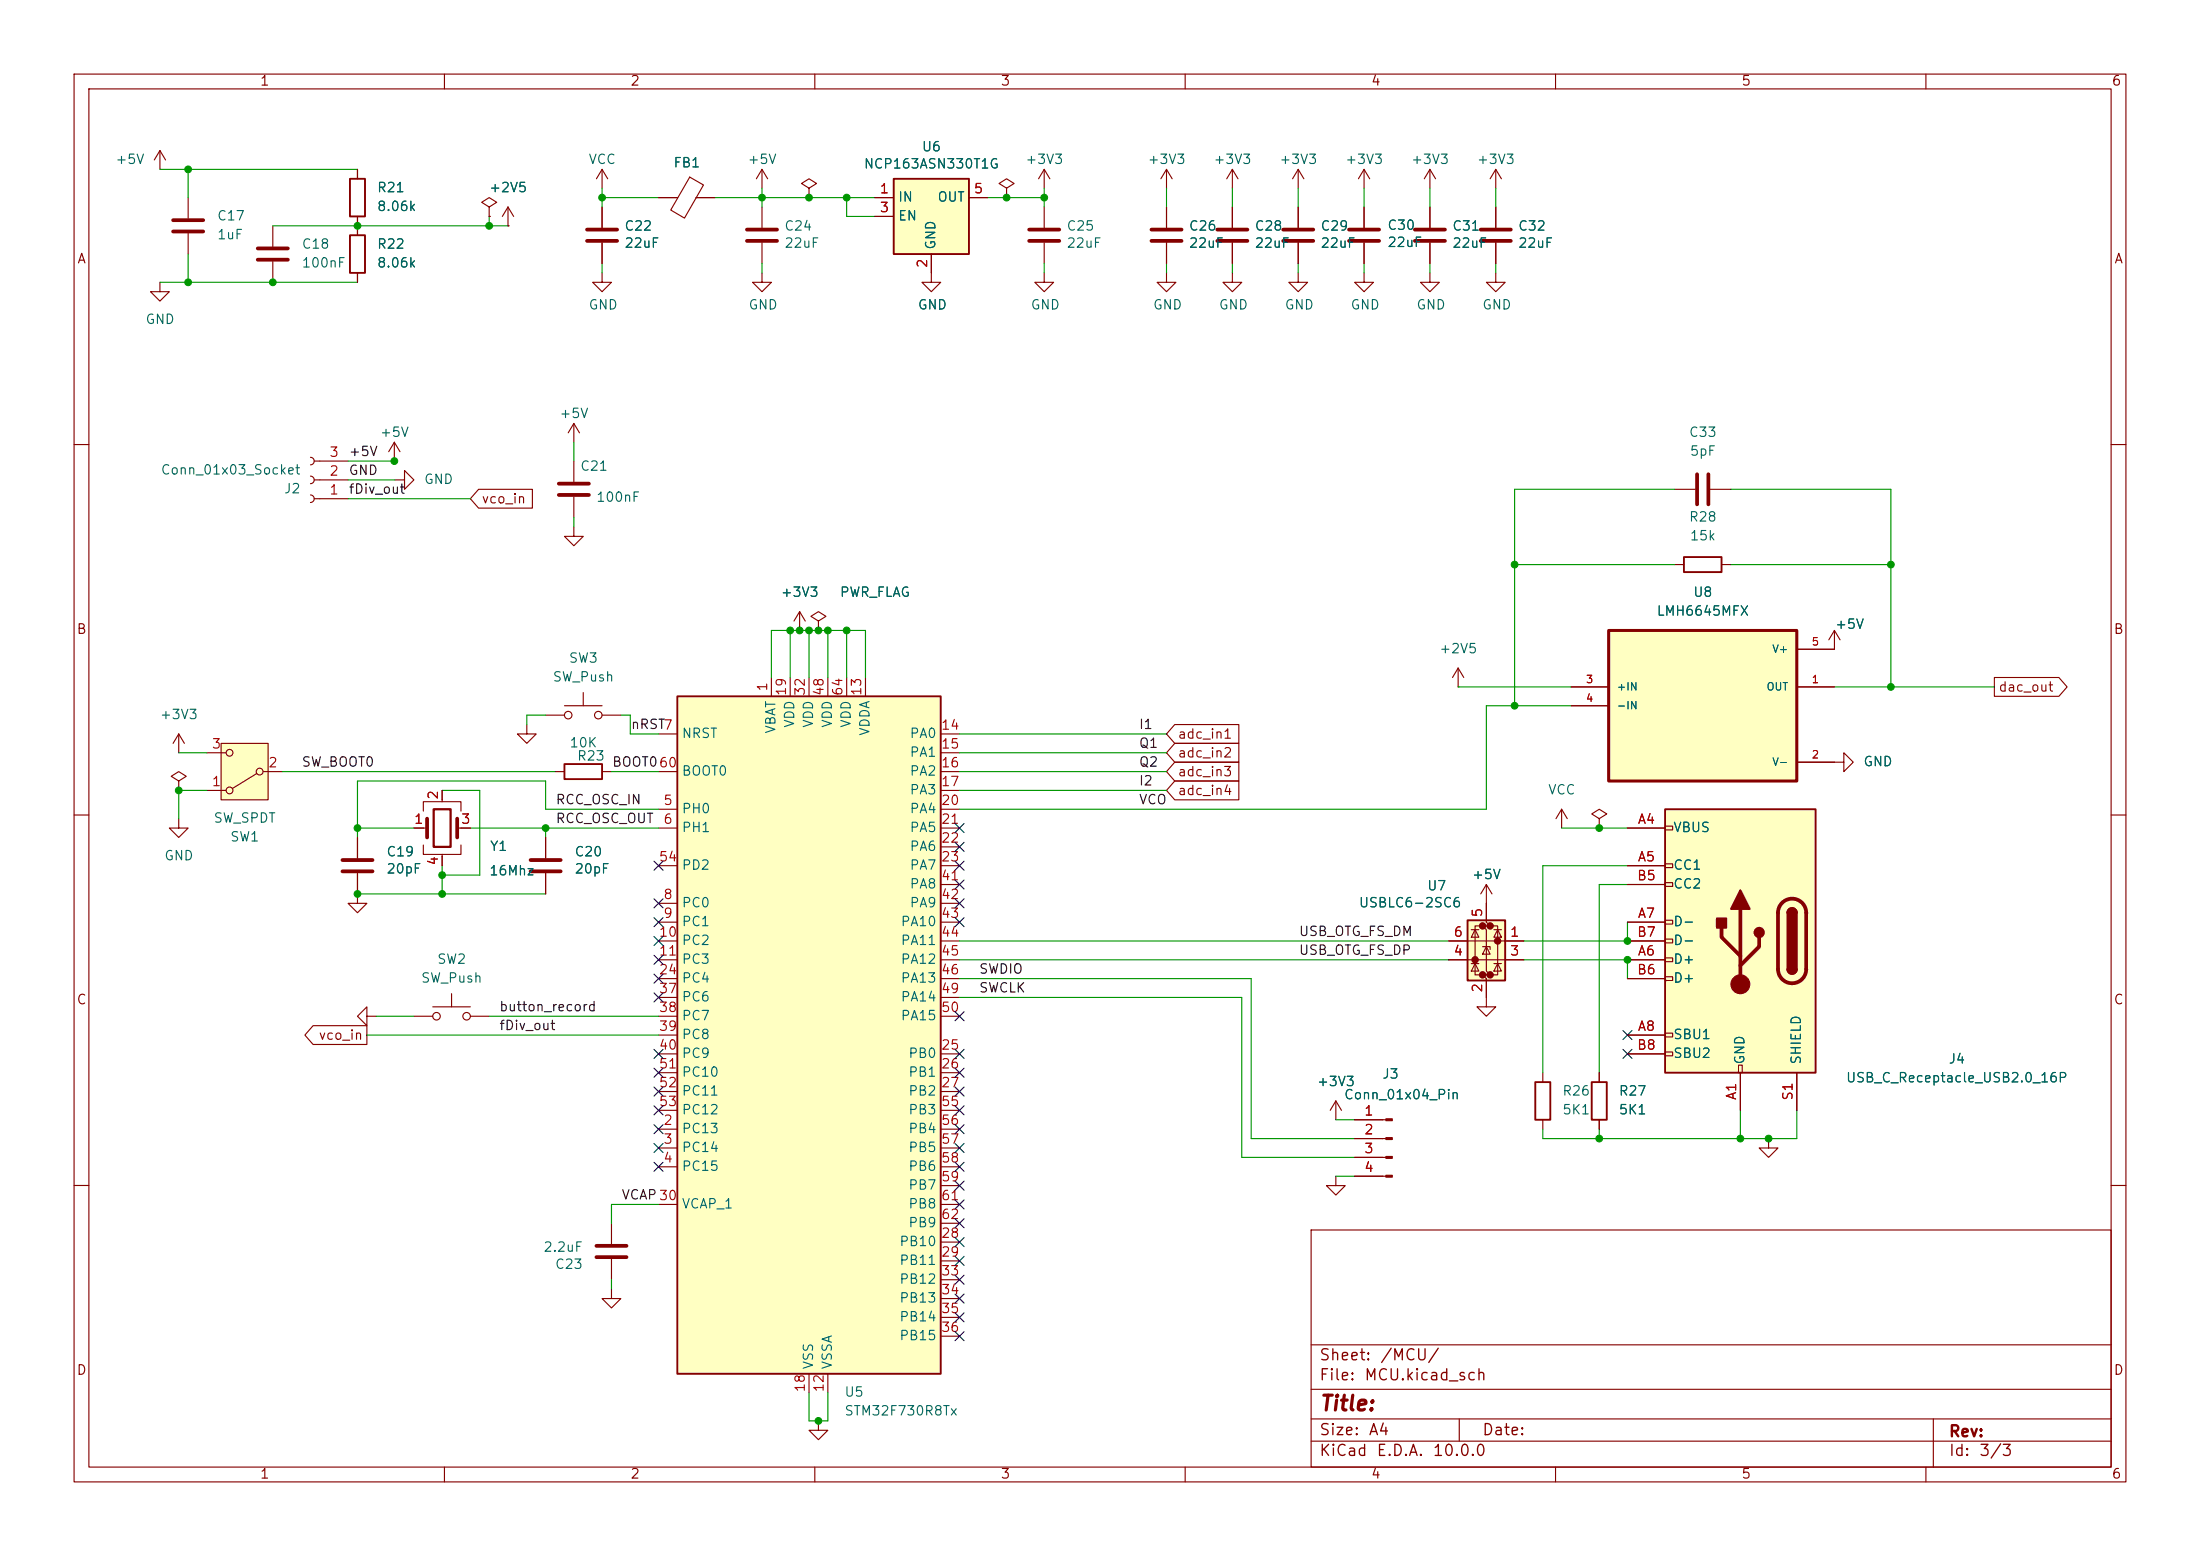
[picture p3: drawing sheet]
<svg xmlns="http://www.w3.org/2000/svg" width="297mm" height="210mm" viewBox="0 0 297 210" stroke-linecap="round" stroke-linejoin="round" font-family="sans-serif">
<g fill="none" stroke="#840000" stroke-width=".15">
<path d="M10 10h277v190h-277zM12 12h273v186h-273zM60 10v2M110 10v2M160 10v2M210 10v2M260 10v2M21.6 38.1v1.3h1.3l-1.3 1.2-1.3-1.2h1.3M36.8 30.5v2.8M36.8 35.3v2.8M48.3 22.9v1.2M48.3 29.2v1.3"/>
<path d="M68.6 30.5h.1M68.6 27.9l-.8 1.3M68.6 27.9l.7 1.3M68.6 27.9v2.6M125.7 36.8v1.3h1.3l-1.3 1.3-1.2-1.3h1.2M135.9 25.4l1-.6-1-.7-1 .7 1 .6v1.3M135.9 26.7h.1M157.5 36.8v1.3h1.2l-1.2 1.3-1.3-1.3h1.3M157.5 22.9v2.5M157.5 27.9v2.8M157.5 32.8v2.8M157.5 22.9l-.8 1.2"/>
<path d="M157.5 22.9l.7 1.2M10 60h2M285 60h2M10 110h2M285 110h2M10 160h2M177 166h108v32h-108zM285 160h2M60 198v2M110 198v2M160 198v2M177 194.5h108"/>
<path d="M177 191.5h108M177 187.5h108M177 181.5h108M197 191.5v3M210 198v2M260 198v2M261 191.5v6.5"/>
</g>
<path d="M34.8 33.5h4.1M34.8 35.1h4.1M155.4 31h4.1M155.4 32.5h4.1" fill="none" stroke="#840000" stroke-width=".51"/>
<path d="M47.2 24.1h2.1v5.1h-2.1z" fill="none" stroke="#840000" stroke-width=".25"/>
<path d="M120.6 24.1h10.2v10.2h-10.2z" fill="#ffffc2"/>
<path d="M47.2 31.8h2.1v5h-2.1zM120.6 24.1h10.2v10.2h-10.2z" fill="none" stroke="#840000" stroke-width=".25"/>
<g fill="none" stroke="#840000" stroke-width=".15">
<path d="M21.6 20.3l-.8 1.3M21.6 20.3l.8 1.3M21.6 20.3v2.6M25.4 26.7v2.8M25.4 31.5v2.8M48.3 30.5v1.3M48.3 36.8v1.3M66 27.9l1.1-.6-1.1-.6-1 .6 1 .6v1.3M66 29.2h.1M118.1 26.7h2.5M118.1 29.2h2.5M125.7 34.3v2.5"/>
<path d="M130.8 26.7h2.5M53.2 59.7l-.7 1.3M53.2 59.7l.8 1.3M53.2 59.7v2.5M41.9 66.8a.51 .51 0 0 1 .5 .5 .51 .51 0 0 1-.5 .5M41.9 64.3a.51 .51 0 0 1 .5 .5 .51 .51 0 0 1-.5 .5M41.9 61.7a.51 .51 0 0 1 .5 .5 .51 .51 0 0 1-.5 .5M42.4 67.3h4.6M42.4 64.8h4.6M42.4 62.2h4.6M53.3 64.8h1.3v-1.3l1.3 1.3-1.3 1.2v-1.2M73.7 96.5h2.5"/>
<path d="M76.2 95.3h5.1M78.7 93.5v1.8M81.3 96.5h2.5M55.9 137.2h2.5M58.4 135.9h5.1M61 134.1v1.8M63.5 137.2h2.5"/>
<circle cx="76.7" cy="96.5" r=".51"/>
<circle cx="80.8" cy="96.5" r=".51"/>
<circle cx="58.9" cy="137.2" r=".51"/>
<circle cx="63" cy="137.2" r=".51"/>
</g>
<path d="M23.4 29.7h4M23.4 31.2h4" fill="none" stroke="#840000" stroke-width=".51"/>
<path d="M29.8 100.3h6.4v7.7h-6.4z" fill="#ffffc2"/>
<g fill="none" stroke="#840000" stroke-width=".15">
<path d="M141 36.8v1.3h1.2l-1.2 1.3-1.3-1.3h1.3M141 22.9v2.5M141 27.9v2.8M141 32.8v2.8M141 22.9l-.8 1.2M141 22.9l.7 1.2M184.1 36.8v1.3h1.3l-1.3 1.3-1.2-1.3h1.2M226.1 66h2.8M230.9 66h2.8M24.1 99.1l-.7 1.2M24.1 99.1l.8 1.2M24.1 99.1v2.5"/>
<path d="M71.1 97.8v1.3h1.3l-1.3 1.2-1.3-1.2h1.3M24.1 110.5v1.3h1.3l-1.3 1.2-1.2-1.2h1.2M24.1 105.4l1-.6-1-.7-1 .7 1 .6v1.3M24.1 106.7h.1M27.9 106.7h2.6M27.9 101.6h2.6M29.8 100.3h6.4v7.7h-6.4zM34.7 104.4l-3.3 2M35.6 104.1h2.5M48.3 117.9v4h1.2l-1.2 1.3-1.3-1.3h1.3M48.3 113v2.8M55.9 111.8h1.8"/>
<path d="M57.1 109.5v-1.3h5.1v1.3M57.1 114v1.3h5.1v-1.3M59.7 106.7v1.5M59.7 115.3v1.5M61.7 111.8h1.8M73.7 113v2.8M73.7 117.9v2.8M74.9 104.1h1.3M81.3 104.1h1.2M49.5 137.2v-1.3l-1.2 1.3 1.2 1.2v-1.2h1.3M208.3 144.8v1.3M208.3 151.1v1.3"/>
<path d="M215.9 144.8v1.3M215.9 151.1v1.3M238.8 153.7v1.2h1.2l-1.2 1.3-1.3-1.3h1.3"/>
<circle cx="31" cy="106.7" r=".46"/>
<circle cx="31" cy="101.6" r=".46"/>
<circle cx="35.1" cy="104.1" r=".46"/>
</g>
<path d="M138.9 31h4.1M138.9 32.5h4.1M229.1 64v4.1M230.6 64v4.1M46.2 116.1h4.1M46.2 117.6h4.1M57.7 110.5v2.5M61.7 110.5v2.5M71.6 116.1h4.1M71.6 117.6h4.1" fill="none" stroke="#840000" stroke-width=".51"/>
<path d="M76.2 103.1h5.1v2.1h-5.1zM207.3 146.1h2v5h-2zM214.9 146.1h2v5h-2z" fill="none" stroke="#840000" stroke-width=".25"/>
<path d="M58.5 109.2h2.3v5.1h-2.3z" fill="none" stroke="#840000" stroke-width=".3"/>
<path d="M224.8 109.2h20.3v35.6h-20.3z" fill="#ffffc2"/>
<g fill="none" stroke="#840000" stroke-width=".15">
<path d="M166.4 36.8v1.3h1.2l-1.2 1.3-1.3-1.3h1.3M166.4 22.9l-.8 1.2M166.4 22.9l.7 1.2M166.4 22.9v2.5M166.4 27.9v2.8M166.4 32.8v2.8M175.3 36.8v1.3h1.2l-1.2 1.3-1.3-1.3h1.3M175.3 22.9l-.8 1.2M175.3 22.9l.7 1.2M175.3 22.9v2.5M175.3 27.9v2.8M175.3 32.8v2.8"/>
<path d="M184.1 22.9v2.5M184.1 27.9v2.8M184.1 32.8v2.8M184.1 22.9l-.7 1.2M184.1 22.9l.8 1.2M193 36.8v1.3h1.3l-1.3 1.3-1.2-1.3h1.2M193 22.9l-.7 1.2M193 22.9l.8 1.2M193 22.9v2.5M201.9 27.9v2.8M201.9 32.8v2.8M196.8 92.7h.1"/>
<path d="M196.8 90.2l-.7 1.2M196.8 90.2l.8 1.2M196.8 90.2v2.5M247.6 85.1l-.7 1.3M247.6 85.1l.8 1.3M247.6 85.1v2.5M210.8 109.2l-.7 1.3M210.8 109.2l.8 1.3M210.8 109.2v2.6M215.9 110.5l1-.6-1-.7-1 .7 1 .6v1.3M215.9 111.8h.1M219.7 111.8h5.1"/>
<path d="M219.7 116.8h5.1M219.7 119.4h5.1M224.8 111.5h1v.5h-1zM224.8 116.6h1v.5h-1zM224.8 119.1h1v.5h-1zM247.6 102.9h1.3v-1.3l1.3 1.3-1.3 1.2v-1.2M219.7 129.5h5.1M219.7 124.5h5.1M219.7 139.7h5.1M219.7 132.1h5.1M219.7 127h5.1M224.8 124.2h1v.5h-1z"/>
<path d="M224.8 126.7h1v.6h-1zM224.8 129.3h1v.5h-1zM224.8 131.8h1v.5h-1zM224.8 139.4h1v.6h-1zM180.3 158.8v1.2h1.3l-1.3 1.3-1.2-1.3h1.2M219.7 142.2h5.1M224.8 142h1v.5h-1zM234.7 143.8h.5v1h-.5zM234.9 144.8v5.1M242.6 144.8v5.1"/>
</g>
<path d="M224.8 109.2h20.3v35.6h-20.3zM241.3 123.2a.64 .64 0 0 1 .6-.6 .64 .64 0 0 1 .7 .6M241.3 130.8a.64 .64 0 0 0 .6 .6 .64 .64 0 0 0 .7-.6" fill="none" stroke="#840000" stroke-width=".25"/>
<path d="M164.3 31h4.1M164.3 32.5h4.1M173.2 31h4.1M173.2 32.5h4.1M182.1 31h4.1M182.1 32.5h4.1M199.9 31h4.1M199.9 32.5h4.1M232.4 125.2v1.3l2.5 2.5M234.9 122.7v10.1M237.5 126.5v1.3l-2.6 2.5M240.6 121.9a1.9 1.9 0 0 1 2.1-.5 1.9 1.9 0 0 1 1.1 1.8v7.6a1.91 1.91 0 0 1-1.9 1.9 1.91 1.91 0 0 1-1.9-1.9v-7.6a1.9 1.9 0 0 1 .6-1.3z" fill="none" stroke="#840000" stroke-width=".51"/>
<g fill="#840000" stroke="#840000" stroke-width=".25">
<path d="M241.3 123.2h1.3v7.6h-1.3z"/>
<path d="M241.5 122.7a.64 .64 0 0 1 .7-.1 .64 .64 0 0 1 .4 .6h-1.3z"/>
<path d="M241.3 130.8h1.3a.64 .64 0 0 1-.7 .6 .64 .64 0 0 1-.6-.6z"/>
<path d="M234.9 120.1l1.3 2.6h-2.5z"/>
<path d="M231.8 124h1.2v1.2h-1.2z"/>
<circle cx="237.5" cy="125.9" r=".63"/>
</g>
<circle cx="234.9" cy="132.8" r="1.27" fill="#840000" stroke="#840000" stroke-width=".15"/>
<path d="M217.2 85.1h25.4v20.3h-25.4z" fill="#ffffc2"/>
<path d="M217.2 85.1h25.4v20.3h-25.4z" fill="none" stroke="#840000" stroke-width=".41"/>
<g fill="none" stroke="#840000" stroke-width=".15">
<path d="M193 27.9v2.8M193 32.8v2.8M201.9 36.8v1.3h1.3l-1.3 1.3-1.2-1.3h1.2M201.9 22.9l-.7 1.2M201.9 22.9l.8 1.2M201.9 22.9v2.5M226.1 76.2h1.2M232.4 76.2h1.3M110.5 83.8l1-.6-1-.6-1 .6 1 .6v1.3M110.5 85.1h.1M212.1 92.7h5.1M212.1 95.3h5.1"/>
<path d="M242.6 92.7h5M242.6 87.6h5M200.7 119.4l-.8 1.3M200.7 119.4l.7 1.3M200.7 119.4v2.5M242.6 102.9h5M200.7 134.6v1.3h1.2l-1.2 1.3-1.3-1.3h1.3"/>
</g>
<path d="M227.3 75.2h5.1v2h-5.1z" fill="none" stroke="#840000" stroke-width=".25"/>
<path d="M191 31h4.1M191 32.5h4.1" fill="none" stroke="#840000" stroke-width=".51"/>
<path d="M198.1 124.2h5.1v8.1h-5.1z" fill="#ffffc2"/>
<g fill="#840000" stroke="#840000" stroke-width=".51">
<circle cx="202.2" cy="127" r=".25"/>
<circle cx="201.2" cy="125" r=".25"/>
<circle cx="201.2" cy="131.6" r=".25"/>
<circle cx="200.2" cy="125" r=".25"/>
<circle cx="200.2" cy="131.6" r=".25"/>
<circle cx="199.1" cy="129.5" r=".25"/>
</g>
<g fill="none" stroke="#840000" stroke-width=".15">
<path d="M81.3 22.9l-.8 1.2M81.3 22.9l.7 1.2M81.3 22.9v2.5M88.9 26.7h2.6M93.1 23.9l1.9 1.1-2.6 4.4-1.8-1.1zM94 26.7h2.5M107.9 82.6l-.7 1.2M107.9 82.6l.8 1.2M107.9 82.6v2.5M195.6 127h10.1M195.6 129.5h10.1M198.6 130h1"/>
<path d="M198.6 125.5h1M199.1 125.5l.5 1h-1zM199.1 130l.5 1.1h-1zM200.2 127.8h1v.3M200.2 125h-1.1v6.6h1.1M200.7 121.9v2.6l.5 .5h-1l.5 .5v5.6l.5 .5h-1l.5 .5v2.5M200.7 127.8l.5 1h-1zM201.2 125h1v6.6h-1M201.7 130h1M201.7 125.5h1M202.2 125.5l.5 1h-1zM202.2 130l.5 1.1h-1z"/>
<path d="M180.3 148.6l-.7 1.3M180.3 148.6l.8 1.3M180.3 148.6v2.5M182.9 151.1h4.2M182.9 153.7h4.2M182.9 156.2h4.2M182.9 158.8h4.2M110.5 191.8v1.2h1.3l-1.3 1.3-1.3-1.3h1.3"/>
</g>
<path d="M198.1 124.2h5.1v8.1h-5.1z" fill="none" stroke="#840000" stroke-width=".25"/>
<g fill="#840000" stroke="#840000" stroke-width=".15">
<path d="M187.1 151h.9v.3h-.9z"/>
<path d="M187.1 153.5h.9v.3h-.9z"/>
<path d="M187.1 156.1h.9v.2h-.9z"/>
<path d="M187.1 158.6h.9v.3h-.9z"/>
</g>
<path d="M91.4 94h35.6v91.4h-35.6z" fill="#ffffc2"/>
<path d="M91.4 94h35.6v91.4h-35.6z" fill="none" stroke="#840000" stroke-width=".25"/>
<g fill="none" stroke="#840000" stroke-width=".15">
<path d="M48.3 22.9v1.2M48.3 29.2v2.6M48.3 36.8v1.3M66 29.2h.1M68.6 30.5h.1M81.3 36.8v1.3h1.2l-1.2 1.3-1.3-1.3h1.3M81.3 27.9v2.8M81.3 32.8v2.8M88.9 26.7h2.5M94 26.7h2.5M102.9 36.8v1.3h1.2l-1.2 1.3-1.3-1.3h1.3M102.9 22.9l-.8 1.2"/>
<path d="M102.9 22.9l.7 1.2M102.9 22.9v2.5M102.9 27.9v2.8M102.9 32.8v2.8M109.2 25.4l1-.6-1-.7-1 .7 1 .6v1.3M109.2 26.7h.1M118.1 26.7h2.5M118.1 29.2h2.5M125.7 34.3v2.5M130.8 26.7h2.5M135.9 26.7h.1M157.5 27.9v2.8"/>
<path d="M157.5 32.8v2.8M166.4 27.9v2.8M166.4 32.8v2.8M175.3 27.9v2.8M175.3 32.8v2.8M184.1 27.9v2.8M184.1 32.8v2.8M193 27.9v2.8M193 32.8v2.8M201.9 27.9v2.8M201.9 32.8v2.8M77.5 57.2l-.8 1.2"/>
<path d="M77.5 57.2l.7 1.2M77.5 57.2v2.5M64.6 66h7.3v2.6h-7.3l-1.1-1.3zM77.5 71.1v1.3h1.2l-1.2 1.3-1.3-1.3h1.3M77.5 62.2v2.8M77.5 67.1v2.8M88.9 99.1h2.5M104.1 91.4v2.6M106.7 91.4v2.6M109.2 91.4v2.6M110.5 85.1h.1M111.8 91.4v2.6"/>
<path d="M114.3 91.4v2.6M116.8 91.4v2.6M127 99.1h2.5M158.6 97.8h8.6v2.5h-8.6l-1.1-1.2zM212.1 92.7h5.1M212.1 95.3h5.1M242.6 92.7h5M242.6 87.6h5M269.2 91.4h8.8l1.1 1.3-1.1 1.3h-8.8zM48.3 113v2.8M48.3 117.9v2.8M55.9 111.8h1.2"/>
<path d="M59.7 106.7v1.3M59.7 115.6v1.2M62.2 111.8h1.3M73.7 113v2.8M73.7 117.9v2.8M88.9 109.2h2.5M88.9 111.8h2.5M88.9 104.1h2.5M88.9 116.8h2.5M127 109.2h2.5M127 111.8h2.5M127 101.6h2.5"/>
<path d="M127 104.1h2.5M127 106.7h2.5M127 114.3h2.5M127 116.8h2.5M127 119.4h2.5M158.6 105.4h8.6v2.6h-8.6l-1.1-1.3zM158.6 100.3h8.6v2.6h-8.6l-1.1-1.3zM158.6 102.9h8.6v2.5h-8.6l-1.1-1.3zM219.7 111.8h5.1M219.7 116.8h5.1M219.7 119.4h5.1M242.6 102.9h5"/>
<path d="M42.3 138.4h7.2v2.6h-7.2l-1.1-1.3zM88.9 121.9h2.5M88.9 124.5h2.5M88.9 127h2.5M88.9 129.5h2.5M88.9 132.1h2.5M88.9 134.6h2.5M88.9 137.2h2.5M88.9 139.7h2.5M127 121.9h2.5M127 124.5h2.5M127 127h2.5"/>
<path d="M127 129.5h2.5M127 132.1h2.5M127 134.6h2.5M127 137.2h2.5M195.6 127h2.5M195.6 129.5h2.5M200.7 121.9v2.6M200.7 132.1v2.5M203.2 127h2.5M203.2 129.5h2.5M219.7 124.5h5.1M219.7 127h5.1"/>
<path d="M219.7 129.5h5.1M219.7 132.1h5.1M219.7 139.7h5.1M88.9 152.4h2.5M88.9 154.9h2.5M88.9 157.5h2.5M88.9 142.2h2.5M88.9 144.8h2.5M88.9 147.3h2.5M88.9 149.9h2.5M127 152.4h2.5M127 154.9h2.5"/>
<path d="M127 157.5h2.5M127 142.2h2.5M127 144.8h2.5M127 147.3h2.5M127 149.9h2.5M182.9 151.1h3.8M182.9 153.7h3.8M182.9 156.2h3.8M182.9 158.8h3.8M215.9 144.8v1.3M215.9 151.1v1.3M219.7 142.2h5.1"/>
<path d="M234.9 144.8v5.1M242.6 144.8v5.1M82.5 174v1.3h1.3l-1.3 1.2-1.2-1.2h1.2M82.5 165.1v2.8M82.5 169.9v2.8M88.9 162.6h2.5M127 167.6h2.5M127 170.2h2.5M127 162.6h2.5M127 172.7h2.5M127 175.3h2.5M127 177.8h2.5"/>
<path d="M127 160h2.5M127 165.1h2.5M109.2 185.4v2.6M111.8 185.4v2.6M127 180.3h2.5"/>
</g>
<path d="M79.2 31h4.1M79.2 32.5h4.1M100.8 31h4.1M100.8 32.5h4.1M75.4 65.3h4.1M75.4 66.8h4.1M80.5 169.7h4.1M80.5 168.1h4.1" fill="none" stroke="#840000" stroke-width=".51"/>
<g fill="none" stroke="#009600" stroke-width=".15">
<path d="M21.6 22.9h26.7M21.6 38.1h26.7M25.4 22.9v3.8M25.4 34.3v3.8M36.8 30.5h31.8M66 29.2v1.3M81.3 26.7h7.6M81.3 25.4v2.5M81.3 35.6v1.2M96.5 26.7h21.6M102.9 25.4v2.5M102.9 35.6v1.2"/>
<path d="M114.3 26.7v2.5h3.8M133.3 26.7h7.7M141 25.4v2.5M141 35.6v1.2M157.5 25.4v2.5M157.5 35.6v1.2M166.4 25.4v2.5M166.4 35.6v1.2M175.3 25.4v2.5M175.3 35.6v1.2M184.1 25.4v2.5M184.1 35.6v1.2"/>
<path d="M193 25.4v2.5M193 35.6v1.2M201.9 25.4v2.5M201.9 35.6v1.2M77.5 59.7v2.5M47 64.8h6.3M47 62.2h6.3M47 67.3h16.5M77.5 69.9v1.2M204.5 76.2h21.6M226.1 66h-21.6v29.3M233.7 66h21.6v26.7"/>
<path d="M233.7 76.2h21.6M73.7 96.5h-2.6v1.3M83.8 96.5h1.3v2.6h3.8M104.1 91.4v-6.3h12.7v6.3M106.7 85.1v6.3M109.2 85.1v6.3M111.8 85.1v6.3M114.3 85.1v6.3M129.5 99.1h28M196.8 92.7h15.3M212.1 95.3h-11.4v13.9h-71.2M247.6 92.7h21.6"/>
<path d="M24.1 101.6h3.8M27.9 106.7h-3.8v3.8M38.1 104.1h36.8M48.3 111.8h7.6M59.7 106.7h5.1v11.4h-5.1M59.7 116.8v3.9M63.5 111.8h25.4M73.7 111.8v1.2M82.5 104.1h6.4M88.9 109.2h-15.2v-3.8h-25.4v7.6M129.5 106.7h28M129.5 104.1h28"/>
<path d="M129.5 101.6h28M210.8 111.8h8.9M219.7 116.8h-11.4v28M219.7 119.4h-3.8v25.4M48.3 120.7h25.4M49.5 139.7h39.4M50.8 137.2h5.1M66 137.2h22.9M129.5 134.6h38.1v21.6h15.3M129.5 132.1h39.4v21.6h14M129.5 129.5h66.1M129.5 127h66.1"/>
<path d="M205.7 129.5h14v2.6M219.7 124.5v2.5h-14M180.3 158.8h2.6M180.3 151.1h2.6M215.9 152.4v1.3M234.9 149.9v3.8M242.6 149.9v3.8h-34.3v-1.3M82.5 172.7v1.3M88.9 162.6h-6.4v2.5M109.2 188v3.8h2.6v-3.8"/>
</g>
<g fill="none" stroke="#000084" stroke-width=".15">
<path d="M88.3 116.2l1.2 1.2M89.5 116.2l-1.2 1.2M128.9 113.7l1.2 1.2M128.9 111.2l1.2 1.2M128.9 118.8l1.2 1.2M128.9 116.2l1.2 1.2M130.1 113.7l-1.2 1.2M130.1 111.2l-1.2 1.2M130.1 118.8l-1.2 1.2M130.1 116.2l-1.2 1.2M88.3 126.4l1.2 1.2M88.3 134l1.2 1.2"/>
<path d="M88.3 128.9l1.2 1.2M88.3 131.5l1.2 1.2M88.3 121.3l1.2 1.2M88.3 123.9l1.2 1.2M89.5 126.4l-1.2 1.2M89.5 134l-1.2 1.2M89.5 128.9l-1.2 1.2M89.5 131.5l-1.2 1.2M89.5 121.3l-1.2 1.2M89.5 123.9l-1.2 1.2M128.9 121.3l1.2 1.2M128.9 136.6l1.2 1.2"/>
<path d="M128.9 123.9l1.2 1.2M130.1 121.3l-1.2 1.2M130.1 136.6l-1.2 1.2M130.1 123.9l-1.2 1.2M219.1 139.1l1.2 1.2M220.3 139.1l-1.2 1.2M88.3 144.2l1.2 1.2M88.3 149.3l1.2 1.2M88.3 141.6l1.2 1.2M88.3 156.9l1.2 1.2M88.3 154.3l1.2 1.2M88.3 151.8l1.2 1.2"/>
<path d="M88.3 146.7l1.2 1.2M89.5 144.2l-1.2 1.2M89.5 149.3l-1.2 1.2M89.5 141.6l-1.2 1.2M89.5 156.9l-1.2 1.2M89.5 154.3l-1.2 1.2M89.5 151.8l-1.2 1.2M89.5 146.7l-1.2 1.2M128.9 149.3l1.2 1.2M128.9 144.2l1.2 1.2M128.9 146.7l1.2 1.2M128.9 154.3l1.2 1.2"/>
<path d="M128.9 156.9l1.2 1.2M128.9 151.8l1.2 1.2M128.9 141.6l1.2 1.2M128.9 159.4l1.2 1.2M130.1 149.3l-1.2 1.2M130.1 144.2l-1.2 1.2M130.1 146.7l-1.2 1.2M130.1 154.3l-1.2 1.2M130.1 156.9l-1.2 1.2M130.1 151.8l-1.2 1.2M130.1 141.6l-1.2 1.2M130.1 159.4l-1.2 1.2"/>
<path d="M219.1 141.6l1.2 1.2M220.3 141.6l-1.2 1.2M128.9 174.7l1.2 1.2M128.9 167l1.2 1.2M128.9 162l1.2 1.2M128.9 164.5l1.2 1.2M128.9 172.1l1.2 1.2M128.9 169.6l1.2 1.2M128.9 179.7l1.2 1.2M128.9 177.2l1.2 1.2M130.1 174.7l-1.2 1.2M130.1 167l-1.2 1.2"/>
<path d="M130.1 162l-1.2 1.2M130.1 164.5l-1.2 1.2M130.1 172.1l-1.2 1.2M130.1 169.6l-1.2 1.2M130.1 179.7l-1.2 1.2M130.1 177.2l-1.2 1.2"/>
</g>
<g fill="#009600" stroke="#009600" stroke-width=".14">
<circle cx="107.9" cy="85.1" r=".46"/>
<circle cx="109.2" cy="85.1" r=".46"/>
<circle cx="110.5" cy="85.1" r=".46"/>
<circle cx="111.8" cy="85.1" r=".46"/>
<circle cx="109.2" cy="26.7" r=".46"/>
<circle cx="102.9" cy="26.7" r=".46"/>
<circle cx="81.3" cy="26.7" r=".46"/>
<circle cx="106.7" cy="85.1" r=".46"/>
<circle cx="114.3" cy="85.1" r=".46"/>
<circle cx="24.1" cy="106.7" r=".46"/>
<circle cx="73.7" cy="111.8" r=".46"/>
<circle cx="48.3" cy="120.7" r=".46"/>
<circle cx="59.7" cy="120.7" r=".46"/>
<circle cx="48.3" cy="111.8" r=".46"/>
<circle cx="59.7" cy="118.1" r=".46"/>
<circle cx="48.3" cy="30.5" r=".46"/>
<circle cx="36.8" cy="38.1" r=".46"/>
<circle cx="25.4" cy="38.1" r=".46"/>
<circle cx="66" cy="30.5" r=".46"/>
<circle cx="53.2" cy="62.2" r=".46"/>
<circle cx="25.4" cy="22.9" r=".46"/>
<circle cx="255.3" cy="76.2" r=".46"/>
<circle cx="215.9" cy="111.8" r=".46"/>
<circle cx="255.3" cy="92.7" r=".46"/>
<circle cx="204.5" cy="95.3" r=".46"/>
<circle cx="204.5" cy="76.2" r=".46"/>
<circle cx="110.5" cy="191.8" r=".46"/>
<circle cx="219.7" cy="129.5" r=".46"/>
<circle cx="215.9" cy="153.7" r=".46"/>
<circle cx="234.9" cy="153.7" r=".46"/>
<circle cx="238.8" cy="153.7" r=".46"/>
<circle cx="219.7" cy="127" r=".46"/>
<circle cx="114.3" cy="26.7" r=".46"/>
<circle cx="135.9" cy="26.7" r=".46"/>
<circle cx="141" cy="26.7" r=".46"/>
</g>
<text font-size="2" fill="#840000" x="178" y="190.9">Title:</text>
<g font-size="1.5" fill="#840000">
<text x="178" y="184">Sheet:</text>
<text x="186.2" y="184">/MCU/</text>
<text x="178" y="186.7">File:</text>
<text x="184.1" y="186.7">MCU.kicad_sch</text>
<text x="178" y="196.9">KiCad</text>
<text x="178" y="194.1">Size:</text>
<text x="184.7" y="194.1">A4</text>
<text x="185.7" y="196.9">E.D.A.</text>
<text x="193.3" y="196.9">10.0.0</text>
<text x="200" y="194.1">Date:</text>
<text x="263" y="194.3">Rev:</text>
<text x="263" y="196.9">Id:</text>
<text x="267.1" y="196.9">3/3</text>
</g>
<g font-size="1.3" fill="#840000">
<text x="35" y="11.9">1</text>
<text x="85" y="11.9">2</text>
<text x="135" y="11.9">3</text>
<text x="185" y="11.9">4</text>
<text x="235" y="11.9">5</text>
<text x="285" y="11.9">6</text>
<text x="10.3" y="35.9">A</text>
<text x="285.3" y="35.9">A</text>
<text x="64.9" y="68.3">vco_in</text>
<text x="10.3" y="85.9">B</text>
<text x="285.3" y="85.9">B</text>
<text x="269.7" y="93.7">dac_out</text>
<text x="158.9" y="100">adc_in1</text>
<text x="158.9" y="107.6">adc_in4</text>
<text x="158.9" y="102.6">adc_in2</text>
<text x="158.9" y="105.1">adc_in3</text>
<text x="10.3" y="135.9">C</text>
<text x="285.3" y="135.9">C</text>
<text x="42.9" y="140.7">vco_in</text>
<text x="10.3" y="185.9">D</text>
<text x="285.3" y="185.9">D</text>
<text x="35" y="199.9">1</text>
<text x="85" y="199.9">2</text>
<text x="135" y="199.9">3</text>
<text x="185" y="199.9">4</text>
<text x="235" y="199.9">5</text>
<text x="285" y="199.9">6</text>
</g>
<g font-size="1.3" fill="#006464">
<text x="15.5" y="22.5">+5V</text>
<text x="79.4" y="22.5">VCC</text>
<text x="90.8" y="22.9">FB1</text>
<text x="100.8" y="22.5">+5V</text>
<text x="116.5" y="23.1">NCP163ASN330T1G</text>
<text x="124.4" y="20.8">U6</text>
<text x="138.3" y="22.5">+3V3</text>
<text x="154.8" y="22.5">+3V3</text>
<text x="163.7" y="22.5">+3V3</text>
<text x="172.6" y="22.5">+3V3</text>
<text x="181.5" y="22.5">+3V3</text>
<text x="190.4" y="22.5">+3V3</text>
<text x="199.3" y="22.5">+3V3</text>
<text x="50.8" y="26.3">R21</text>
<text x="50.8" y="28.8">8.06k</text>
<text x="65.9" y="26.3">+2V5</text>
<text x="121.2" y="27.5">IN</text>
<text x="126.5" y="27.5">OUT</text>
<text x="29.2" y="32.6">1uF</text>
<text x="29.2" y="30.1">C17</text>
<text x="40.6" y="33.9">C18</text>
<text x="50.8" y="33.9">R22</text>
<text x="84.2" y="31.4">C22</text>
<text x="84.2" y="33.8">22uF</text>
<text x="105.8" y="31.4">C24</text>
<text x="105.8" y="33.8">22uF</text>
<text x="121.2" y="30.1">EN</text>
<text x="126.6" y="33.8" transform="rotate(-90 126.6 33.8)">GND</text>
<text x="143.9" y="31.4">C25</text>
<text x="143.9" y="33.8">22uF</text>
<text x="160.4" y="31.4">C26</text>
<text x="160.4" y="33.8">22uF</text>
<text x="169.3" y="31.4">C28</text>
<text x="169.3" y="33.8">22uF</text>
<text x="178.2" y="31.4">C29</text>
<text x="178.2" y="33.8">22uF</text>
<text x="187.2" y="31.3">C30</text>
<text x="187.2" y="33.7">22uF</text>
<text x="196" y="31.4">C31</text>
<text x="196" y="33.8">22uF</text>
<text x="204.9" y="31.4">C32</text>
<text x="204.9" y="33.8">22uF</text>
<text x="40.6" y="36.4">100nF</text>
<text x="50.8" y="36.4">8.06k</text>
<text x="19.6" y="44">GND</text>
<text x="79.4" y="42.1">GND</text>
<text x="101" y="42.1">GND</text>
<text x="123.8" y="42.1">GND</text>
<text x="139.1" y="42.1">GND</text>
<text x="155.6" y="42.1">GND</text>
<text x="164.5" y="42.1">GND</text>
<text x="173.4" y="42.1">GND</text>
<text x="182.2" y="42.1">GND</text>
<text x="191.1" y="42.1">GND</text>
<text x="200" y="42.1">GND</text>
<text x="51.2" y="59.3">+5V</text>
<text x="75.4" y="56.7">+5V</text>
<text x="227.9" y="59.3">C33</text>
<text x="21.6" y="64.4">Conn_01x03_Socket</text>
<text x="57.2" y="65.6">GND</text>
<text x="78.2" y="63.9">C21</text>
<text x="228" y="61.8">5pF</text>
<text x="38.2" y="66.9">J2</text>
<text x="80.4" y="68">100nF</text>
<text x="227.9" y="70.7">R28</text>
<text x="228" y="73.3">15k</text>
<text x="105.3" y="80.9">+3V3</text>
<text x="113.3" y="80.9">PWR_FLAG</text>
<text x="223.6" y="83.4">LMH6645MFX</text>
<text x="228.5" y="80.9">U8</text>
<text x="76.7" y="89.8">SW3</text>
<text x="194.2" y="88.5">+2V5</text>
<text x="247.6" y="85.2">+5V</text>
<text x="74.5" y="92.3">SW_Push</text>
<text x="21.5" y="97.4">+3V3</text>
<text x="76.8" y="101.2">10K</text>
<text x="91.9" y="99.9">NRST</text>
<text x="105" y="99.1" transform="rotate(-90 105 99.1)">VBAT</text>
<text x="107.5" y="98.3" transform="rotate(-90 107.5 98.3)">VDD</text>
<text x="110.1" y="98.3" transform="rotate(-90 110.1 98.3)">VDD</text>
<text x="112.6" y="98.3" transform="rotate(-90 112.6 98.3)">VDD</text>
<text x="115.2" y="98.3" transform="rotate(-90 115.2 98.3)">VDD</text>
<text x="117.7" y="99.4" transform="rotate(-90 117.7 99.4)">VDDA</text>
<text x="122.7" y="99.9">PA0</text>
<text x="77.8" y="103">R23</text>
<text x="91.9" y="105">BOOT0</text>
<text x="122.7" y="102.5">PA1</text>
<text x="122.7" y="105">PA2</text>
<text x="122.7" y="107.5">PA3</text>
<text x="208.9" y="107.5">VCC</text>
<text x="251.5" y="103.7">GND</text>
<text x="28.7" y="111.4">SW_SPDT</text>
<text x="31" y="113.9">SW1</text>
<text x="91.9" y="110.1">PH0</text>
<text x="91.9" y="112.6">PH1</text>
<text x="122.7" y="110.1">PA4</text>
<text x="122.7" y="112.6">PA5</text>
<text x="225.8" y="112.6">VBUS</text>
<text x="22.1" y="116.4">GND</text>
<text x="52.1" y="115.9">C19</text>
<text x="52.1" y="118.2">20pF</text>
<text x="66" y="118.5">16Mhz</text>
<text x="66.1" y="115.2">Y1</text>
<text x="77.5" y="115.9">C20</text>
<text x="77.5" y="118.2">20pF</text>
<text x="91.9" y="117.7">PD2</text>
<text x="122.7" y="115.2">PA6</text>
<text x="122.7" y="117.7">PA7</text>
<text x="198.6" y="119">+5V</text>
<text x="225.8" y="117.7">CC1</text>
<text x="91.9" y="122.8">PC0</text>
<text x="91.9" y="125.3">PC1</text>
<text x="121.5" y="125.3">PA10</text>
<text x="122.7" y="120.2">PA8</text>
<text x="122.7" y="122.8">PA9</text>
<text x="183.4" y="122.8">USBLC6-2SC6</text>
<text x="192.6" y="120.5">U7</text>
<text x="225.8" y="125.3">D-</text>
<text x="225.8" y="120.2">CC2</text>
<text x="58.9" y="130.4">SW2</text>
<text x="91.9" y="127.9">PC2</text>
<text x="91.9" y="130.4">PC3</text>
<text x="121.5" y="127.9">PA11</text>
<text x="121.5" y="130.4">PA12</text>
<text x="225.8" y="130.4">D+</text>
<text x="225.8" y="127.9">D-</text>
<text x="56.7" y="132.9">SW_Push</text>
<text x="91.9" y="132.9">PC4</text>
<text x="91.9" y="135.5">PC6</text>
<text x="121.5" y="132.9">PA13</text>
<text x="121.5" y="135.5">PA14</text>
<text x="225.8" y="132.9">D+</text>
<text x="91.9" y="138">PC7</text>
<text x="91.9" y="140.6">PC8</text>
<text x="91.9" y="143.1">PC9</text>
<text x="121.5" y="138">PA15</text>
<text x="122.5" y="143.1">PB0</text>
<text x="225.8" y="140.6">SBU1</text>
<text x="225.8" y="143.1">SBU2</text>
<text x="235.8" y="143.8" transform="rotate(-90 235.8 143.8)">GND</text>
<text x="243.4" y="143.8" transform="rotate(-90 243.4 143.8)">SHIELD</text>
<text x="263" y="143.9">J4</text>
<text x="91.9" y="145.6">PC10</text>
<text x="91.9" y="148.2">PC11</text>
<text x="122.5" y="145.6">PB1</text>
<text x="122.5" y="148.2">PB2</text>
<text x="177.7" y="146.9">+3V3</text>
<text x="181.4" y="148.7">Conn_01x04_Pin</text>
<text x="186.5" y="145.9">J3</text>
<text x="210.8" y="148.2">R26</text>
<text x="218.4" y="148.2">R27</text>
<text x="249.1" y="146.4">USB_C_Receptacle_USB2.0_16P</text>
<text x="91.9" y="153.3">PC13</text>
<text x="91.9" y="155.8">PC14</text>
<text x="91.9" y="150.7">PC12</text>
<text x="122.5" y="150.7">PB3</text>
<text x="122.5" y="153.3">PB4</text>
<text x="122.5" y="155.8">PB5</text>
<text x="210.8" y="150.7">5K1</text>
<text x="218.4" y="150.7">5K1</text>
<text x="91.9" y="158.3">PC15</text>
<text x="122.5" y="158.3">PB6</text>
<text x="122.5" y="160.9">PB7</text>
<text x="91.9" y="163.4">VCAP_1</text>
<text x="122.5" y="163.4">PB8</text>
<text x="122.5" y="166">PB9</text>
<text x="73.3" y="169.3">2.2uF</text>
<text x="74.8" y="171.6">C23</text>
<text x="121.3" y="168.5">PB10</text>
<text x="121.3" y="171">PB11</text>
<text x="121.3" y="173.6">PB12</text>
<text x="121.3" y="176.1">PB13</text>
<text x="121.3" y="178.7">PB14</text>
<text x="110.1" y="184.9" transform="rotate(-90 110.1 184.9)">VSS</text>
<text x="112.6" y="184.9" transform="rotate(-90 112.6 184.9)">VSSA</text>
<text x="121.3" y="181.2">PB15</text>
<text x="113.9" y="188.8">U5</text>
<text x="113.9" y="191.4">STM32F730R8Tx</text>
</g>
<g font-size="1.3" fill="#a90000">
<text x="118.7" y="26.4">1</text>
<text x="118.7" y="29">3</text>
<text x="131.4" y="26.4">5</text>
<text x="125.5" y="36.3" transform="rotate(-90 125.5 36.3)">2</text>
<text x="44.4" y="64.5">2</text>
<text x="44.4" y="62">3</text>
<text x="44.4" y="67.1">1</text>
<text x="103.9" y="93.4" transform="rotate(-90 103.9 93.4)">1</text>
<text x="106.4" y="94" transform="rotate(-90 106.4 94)">19</text>
<text x="109" y="94" transform="rotate(-90 109 94)">32</text>
<text x="111.5" y="94" transform="rotate(-90 111.5 94)">48</text>
<text x="114" y="94" transform="rotate(-90 114 94)">64</text>
<text x="116.6" y="94" transform="rotate(-90 116.6 94)">13</text>
<text x="28.5" y="101.3">3</text>
<text x="127" y="98.8">14</text>
<text x="127" y="101.3">15</text>
<text x="28.5" y="106.4">1</text>
<text x="36.1" y="103.9">2</text>
<text x="127" y="103.9">16</text>
<text x="127" y="106.4">17</text>
<text x="55.8" y="111.5">1</text>
<text x="59.4" y="108" transform="rotate(-90 59.4 108)">2</text>
<text x="62.2" y="111.5">3</text>
<text x="89.5" y="109">5</text>
<text x="89.5" y="111.5">6</text>
<text x="127" y="109">20</text>
<text x="127" y="111.5">21</text>
<text x="221" y="111.5">A4</text>
<text x="59.4" y="116.9" transform="rotate(-90 59.4 116.9)">4</text>
<text x="88.9" y="116.6">54</text>
<text x="127" y="114">22</text>
<text x="127" y="116.6">23</text>
<text x="127" y="119.1">41</text>
<text x="220.9" y="119.1">B5</text>
<text x="221" y="116.6">A5</text>
<text x="89.5" y="121.7">8</text>
<text x="89.5" y="124.2">9</text>
<text x="127" y="121.7">42</text>
<text x="127" y="124.2">43</text>
<text x="200.4" y="123.9" transform="rotate(-90 200.4 123.9)">5</text>
<text x="221" y="124.2">A7</text>
<text x="88.9" y="126.7">10</text>
<text x="88.9" y="129.3">11</text>
<text x="88.9" y="131.8">24</text>
<text x="127" y="126.7">44</text>
<text x="127" y="129.3">45</text>
<text x="127" y="131.8">46</text>
<text x="196.1" y="129.3">4</text>
<text x="196.1" y="126.7">6</text>
<text x="203.8" y="126.7">1</text>
<text x="203.8" y="129.3">3</text>
<text x="220.9" y="131.8">B6</text>
<text x="220.9" y="126.7">B7</text>
<text x="221" y="129.3">A6</text>
<text x="88.9" y="134.4">37</text>
<text x="88.9" y="136.9">38</text>
<text x="127" y="134.4">49</text>
<text x="127" y="136.9">50</text>
<text x="200.4" y="134.1" transform="rotate(-90 200.4 134.1)">2</text>
<text x="88.9" y="139.4">39</text>
<text x="88.9" y="142">40</text>
<text x="127" y="142">25</text>
<text x="220.9" y="142">B8</text>
<text x="221" y="139.4">A8</text>
<text x="88.9" y="144.5">51</text>
<text x="88.9" y="147.1">52</text>
<text x="88.9" y="149.6">53</text>
<text x="127" y="144.5">26</text>
<text x="127" y="147.1">27</text>
<text x="127" y="149.6">55</text>
<text x="234.7" y="148.6" transform="rotate(-90 234.7 148.6)">A1</text>
<text x="242.3" y="148.6" transform="rotate(-90 242.3 148.6)">S1</text>
<text x="89.5" y="152.1">2</text>
<text x="89.5" y="154.7">3</text>
<text x="127" y="152.1">56</text>
<text x="127" y="154.7">57</text>
<text x="184.1" y="150.9">1</text>
<text x="184.1" y="153.4">2</text>
<text x="184.1" y="156">3</text>
<text x="89.5" y="157.2">4</text>
<text x="127" y="157.2">58</text>
<text x="127" y="159.8">59</text>
<text x="184.1" y="158.5">4</text>
<text x="127" y="167.4">28</text>
<text x="127" y="162.3">61</text>
<text x="127" y="164.8">62</text>
<text x="127" y="169.9">29</text>
<text x="127" y="172.5">33</text>
<text x="127" y="175">34</text>
<text x="127" y="177.5">35</text>
<text x="127" y="180.1">36</text>
<text x="109" y="188" transform="rotate(-90 109 188)">18</text>
<text x="111.5" y="188" transform="rotate(-90 111.5 188)">12</text>
</g>
<g font-size="1.3" fill="#0f0f0f">
<text x="47" y="64.4">GND</text>
<text x="47" y="61.9">+5V</text>
<text x="47" y="67">fDiv_out</text>
<text x="85.1" y="98.7">nRST7</text>
<text x="153.7" y="101.3">Q1</text>
<text x="153.7" y="98.7">I1</text>
<text x="40.6" y="103.8">SW_BOOT0</text>
<text x="82.5" y="103.8">BOOT060</text>
<text x="153.7" y="103.8">Q2</text>
<text x="153.7" y="106.3">I2</text>
<text x="74.9" y="108.9">RCC_OSC_IN</text>
<text x="74.9" y="111.4">RCC_OSC_OUT</text>
<text x="153.7" y="108.9">VCO</text>
<text x="132.1" y="131.7">SWDIO</text>
<text x="175.3" y="129.2">USB_OTG_FS_DP</text>
<text x="175.3" y="126.7">USB_OTG_FS_DM</text>
<text x="67.3" y="136.8">button_record</text>
<text x="132.1" y="134.3">SWCLK</text>
<text x="67.3" y="139.4">fDiv_out</text>
<text x="83.8" y="162.2">VCAP 30</text>
</g>
<g font-size="1" fill="#006464">
<text x="239.2" y="88.4">V+</text>
<text x="218.2" y="93.4">+IN</text>
<text x="218.2" y="96">-IN</text>
<text x="238.4" y="93.4">OUT</text>
<text x="239.2" y="103.6">V-</text>
</g>
<g font-size="1" fill="#a90000">
<text x="244.5" y="87.4">5</text>
<text x="214" y="92.5">3</text>
<text x="214" y="95">4</text>
<text x="244.5" y="92.5">1</text>
<text x="244.5" y="102.6">2</text>
</g>
</svg>
